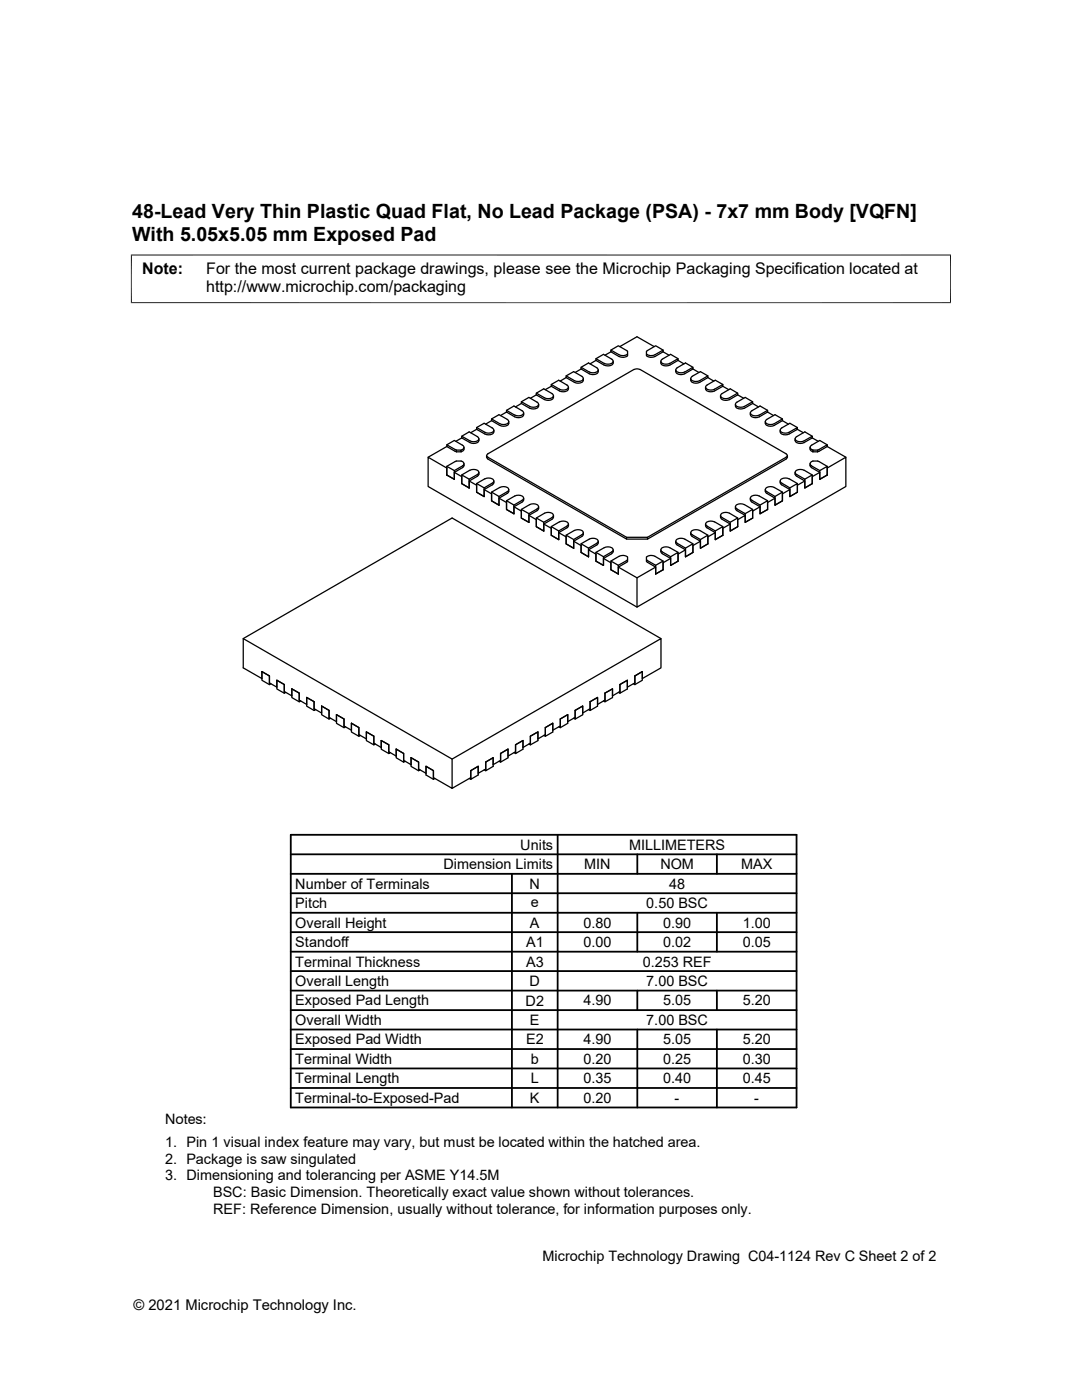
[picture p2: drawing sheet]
<svg xmlns="http://www.w3.org/2000/svg" width="216mm" height="279mm" viewBox="0 0 216 279" stroke-linecap="round" stroke-linejoin="round" font-family="sans-serif">
<g fill="none" stroke="#000" stroke-width=".25">
<path d="M107 78.5l1.6 .9a1.24 1.24 0 0 0 1.8-.4l-.2-.5-1.7-.9-1.5 .9v.3M107 78.8l1.6 1M107 78.8l-1.2 .7M110 76.7l1.6 1a1.24 1.24 0 0 0 1.8-.4l-.2-.4-1.7-1-1.5 .8v.4M110 77.1l1.6 .9a1.24 1.24 0 0 0 1.8-.4M110 77.1l-1.2 .7M110.4 79a.98 .98 0 0 1-1.4 .9l-.4-.2M113 75l1.6 1a1.24 1.24 0 0 0 1.8-.5l-.3-.4M113 75.4l1.6 .9a1.24 1.24 0 0 0 1.8-.4v-.4M113 75.4l-1.2 .7M113.4 77.3v.3M116 73.3l1.6 .9a1.24 1.24 0 0 0 1.8-.4l-.2-.3-1.8-1.1-1.4 .9v.3"/>
<path d="M116 73.6l1.6 1a1.24 1.24 0 0 0 1.8-.4v-.4M116 73.6l-1.2 .7M116.1 75.1l-1.6-.9-1.5 .8v.4M118.9 71.6l1.7 .9a1.24 1.24 0 0 0 1.7-.4l-.1-.3-1.8-1.1-1.5 .9v.3M118.9 71.9l1.7 1M118.9 71.9l-1.2 .7M121.9 69.9l1.5-.9 1.8 1.1v.9a1.53 1.53 0 0 1-1.7 .1M121.9 70.2v-.3l1.6 .9M121.9 70.2l1.6 1M121.9 70.2l-1.2 .7M122.4 72.1a.98 .98 0 0 1-1.5 .9l-.3-.1M123.7 69.2l3.4-2 3.4 2"/>
<path d="M125.2 70.7a1.53 1.53 0 0 1-1.7 .1M131.9 72.1a.86 .86 0 0 0 .3 .8 .86 .86 0 0 0 .9 .1l.5-.1M132.3 70.2l1.2 .7M132.3 70.2v-.3l-1.6 .9a1.53 1.53 0 0 1-1.7-.1M132.3 69.9l-1.5-.9-1.8 1.1v.9a1.58 1.58 0 0 0 1.7 .1M132.3 70.2l-1.6 1M135.3 71.9l1.2 .7M135.3 71.6l-1.5-.9-1.6 1a.45 .45 0 0 0-.3 .4 .45 .45 0 0 0 .3 .4l1.1 .1 2-1v.3M135.3 71.9l-1.7 1M138.1 75.1a.45 .45 0 0 0-.3 .4 .45 .45 0 0 0 .3 .5l1.2 .1 1.9-1.1v.4M138.3 73.6l1.2 .7M138.3 73.3l-1.5-.9-1.7 1a.45 .45 0 0 0-.2 .4 .45 .45 0 0 0 .2 .4l1.2 .2 2-1.1v.3"/>
<path d="M138.3 73.6l-1.7 1a1.24 1.24 0 0 1-1.7-.4l-.1-.4M140.8 77.3v.3M141.2 75.4l1.2 .7M141.2 75l-1.4-.8-1.7 .9M141.2 75.4l-1.6 .9a1.24 1.24 0 0 1-1.8-.4v-.4M143.8 79a.98 .98 0 0 0 1.4 .9l.4-.2M144.2 77.1l1.2 .7M144.2 76.7l-1.5-.8-1.6 .9a.45 .45 0 0 0-.3 .5 .45 .45 0 0 0 .3 .4l1.1 .1 2-1.1v.4M144.2 77.1l-1.6 .9a1.24 1.24 0 0 1-1.8-.4M147.2 78.8l1.2 .7M147.2 78.5l-1.5-.9-1.6 .9a.45 .45 0 0 0-.3 .5 .45 .45 0 0 0 .3 .4l1.1 .1 2-1v.3M147.2 78.8l-1.6 1"/>
<path d="M89.2 94.8v-1.4l-3.8-2.2v5.9l41.7 24.1M89.2 94.8l1.5 .9M89.2 89.1l1.9 1M89.2 93.1l1.5 .8M89.2 89.1v-.3l1.5-.9 1.7 1a.51 .51 0 0 1 .1 .6 .51 .51 0 0 1-.5 .3M89.2 89.1l-3.8 2.1M89.2 88.8l1.9 1M90.7 94.3l1.4 .8v1.4l1.5 .9M91.1 92h.9a.52 .52 0 0 1 .5 .4 .52 .52 0 0 1-.2 .6l-1.6 .9v1.8M91.1 89.8h.9v.4h-.9zM91.1 92l-1.9 1.1v1.7M92.1 87.1l1.7 .9a1.24 1.24 0 0 0 1.7-.4l-.3-.5"/>
<path d="M92.1 87.4l1.7 .9a1.24 1.24 0 0 0 1.7-.4M92.1 94.8l1.5 .8v1.8M92.1 87.4l-1.1 .7M92.6 92.5v.5l-.2 .3-1.7 1v1.4M92.6 89.3l-.1 .5-.5 .3M93.6 96l1.5 .8v1.4l1.5 .9M95.1 96.5l1.5 .9v1.7M95.1 85.7l-1.2 .7M95.1 85.3l1.7 1a1.24 1.24 0 0 0 1.7-.4l-.3-.5M95.1 85.7l1.7 .9a1.24 1.24 0 0 0 1.7-.4M95.2 94.7a.45 .45 0 0 0 .3-.4 .45 .45 0 0 0-.3-.4l-1.1-.2-2 1.1v1.7l1.5 .9M95.3 95l-1.7 1v1.4"/>
<path d="M95.3 94.7l-1.7 .9M95.3 87.1l-1.7-.9-1.5 .9v.3M95.5 94.6l-.3 .4M95.6 87.6v.3M95.6 94.3v.3M96.6 97.7l1.5 .9v1.3l1.5 .9M96.8 95.6a1.24 1.24 0 0 1 1.7 .4l-.1 .3-1.8 1.1M96.8 95.5l-1.7 1v1.7l1.5 .9M97.1 90.9v.3M97.1 91.2l.2 .4 27.7 16h4.2l27.7-16 .2-.4M98.1 98.2l1.5 .9v1.7M98.1 83.9l-1.2 .7"/>
<path d="M98.1 83.6l1.6 1a1.24 1.24 0 0 0 1.8-.5l-.3-.4-1.6-.9-1.5 .8v.3M98.1 83.9l1.6 1a1.24 1.24 0 0 0 1.8-.4v-.4M98.2 85.4l-1.6-.9-1.5 .8v.4M98.5 96.3l-.1 .4-1.8 1v1.4M98.6 85.9v.3M98.6 96v.3M99.6 99.1l1.6-1a.45 .45 0 0 0 .3-.4 .45 .45 0 0 0-.3-.4l-1.1-.1-2 1v1.7l1.5 .9M99.6 99.4l1.5 .9v1.4l1.5 .8M101.1 99.9l1.5 .9v1.7M101.1 82.2l-1.2 .7M101.1 82.2l1.6 1a1.24 1.24 0 0 0 1.8-.4M101.1 81.9l1.6 .9"/>
<path d="M101.1 82.2v-.3l1.5-.9 1.6 1a.45 .45 0 0 1 .3 .4 .45 .45 0 0 1-.3 .4l-.8 .2-.7-.2M101.5 97.7l-.2 .7-1.7 1v1.4M104 80.5l-1.2 .7M104 80.2l1.7 .9a1.24 1.24 0 0 0 1.8-.4l-.2-.4-1.8-1-1.5 .9v.3M104 80.5l1.7 .9a1.24 1.24 0 0 0 1.8-.4M104.5 99.8l-.3 .4M104.5 82.4v.4M104.5 99.4v.4M107.5 80.7v.3M146.7 80.7a.86 .86 0 0 0 .4 .8 .86 .86 0 0 0 .9 .1l.5-.2M149.7 99.4v.4M149.7 82.4v.4"/>
<path d="M149.7 99.8l.3 .4M150.2 80.5l1.2 .7M150.2 80.2l-1.5-.9-1.7 1a.45 .45 0 0 0-.3 .4 .45 .45 0 0 0 .3 .4l.8 .2 .7-.2M150.2 80.5v-.3l-1.7 .9M150.2 80.5l-1.7 1M152.7 97.7l.2 .7 1.7 1M153.2 82.2l1.1 .7M153.2 81.9l-1.5-.9-1.7 1a.45 .45 0 0 0-.3 .4 .45 .45 0 0 0 .3 .4l.8 .2 .7-.2M153.2 82.2v-.3l-1.7 .9M153.2 82.2l-1.7 1a1.24 1.24 0 0 1-1.8-.4M153.2 99.9l-1.7-.9a1.24 1.24 0 0 0-1.8 .4l.2 .4 1.8 1v1.7l1.5-.8M154.6 99.1l1.5-.9v1.7"/>
<path d="M155.7 96l.2 .7 1.7 1M156 85.4a.45 .45 0 0 0-.3 .5 .45 .45 0 0 0 .3 .4l1.1 .1 2-1.1v.4M156.1 83.9l1.2 .7M156.1 83.6l-1.5-.8-1.6 .9a.45 .45 0 0 0-.3 .4 .45 .45 0 0 0 .3 .5l1.2 .1 1.9-1.1v.3M156.1 99.9l-1.5 .9v-1.4l-1.4 .9v1.4M156.1 83.9l-1.6 1a1.24 1.24 0 0 1-1.8-.4v-.4M156.1 98.2l-1.6-.9a1.24 1.24 0 0 0-1.8 .4l.2 .3 1.7 1.1v1.7l1.5-.9M157.1 90.9v.3M157.5 95.6a1.24 1.24 0 0 0-1.8 .4l.2 .3 1.7 1.1v1.7l1.5-.9M157.5 95.5l1.6 1M157.6 97.4l1.5-.9v1.7M158.6 87.6v.3"/>
<path d="M158.6 94.3v.3M158.7 94.6l.3 .4 1.6 1M159.1 85.7l1.2 .7M159.1 85.3l-1.5-.8-1.6 .9M159.1 85.7l-1.6 .9a1.24 1.24 0 0 1-1.8-.4v-.3M159.1 98.2l-1.5 .9v-1.4l-1.5 .9v1.3M160.6 95.6l1.5-.8v1.7M161.6 92.5v.5l.3 .3 1.7 1M161.6 89.3l.1 .5 .5 .3M162.1 87.4l1.2 .7M162.1 96.5l-1.5 .9v-1.4l-1.5 .8v1.4M162.1 94.8l-1.7-.9a1.24 1.24 0 0 0-1.7 .4l.1 .3 1.8 1v1.8l1.5-.9"/>
<path d="M162.1 87.1l-1.5-.9-1.6 .9a.45 .45 0 0 0-.3 .5 .45 .45 0 0 0 .3 .4l1.1 .1 2-1v.3M162.1 87.4l-1.7 .9a1.24 1.24 0 0 1-1.7-.4M162.2 89.8h1v.4h-1zM163.6 93.9l1.5-.8v1.7M165.1 89.1l3.7 2.1M165.1 88.8l-1.5-.9-1.8 1a.51 .51 0 0 0-.1 .6 .51 .51 0 0 0 .5 .3M165.1 89.1v-.3l-1.9 1M165.1 94.8l-1.5 .9v-1.4l-1.5 .8v1.4M165.1 89.1l-1.9 1M165.1 93.1a3.2 3.2 0 0 0-2.9-1.1 .52 .52 0 0 0-.5 .4 .52 .52 0 0 0 .2 .6l1.7 .9v1.8l1.5-.9M165.1 94.8v-1.4l3.7-2.2v5.9l-41.7 24.1v-5.9l3.7-2.1v1.4M102.6 100.8l1.6-1a.45 .45 0 0 0 .3-.4 .45 .45 0 0 0-.3-.4l-1.2-.1-1.9 1v1.8l1.5 .8"/>
<path d="M102.6 101.1l1.4 .9v1.4l1.5 .8M104 101.7l1.5 .8v1.7M104.2 100.2l-1.6 .9v1.4M105.5 102.5l1.7-.9a.45 .45 0 0 0 .3-.5 .45 .45 0 0 0-.3-.4l-1.2-.1-2 1.1v1.7l1.5 .8M105.5 102.8l1.5 .9v1.4l1.5 .9M107 103.4l1.5 .8v1.8M107.5 101.5l-.2 .3-1.8 1v1.4M107.5 101.1v.4M108.5 104.6l1.5 .8v1.4l1.5 .9M110 105.1l1.5 .9v1.7M110.1 103.3a.45 .45 0 0 0 .3-.5 .45 .45 0 0 0-.3-.4l-1.1-.1-2 1.1v1.7l1.5 .9M110.2 103.3l-1.7 .9"/>
<path d="M110.4 102.8l-.1 .7-1.8 1.1v1.4M111.5 106.3l1.5 .8v1.4l1.5 .9M111.5 106l1.6-1a.45 .45 0 0 0 .3-.4 .45 .45 0 0 0-.3-.4l-1.1-.2-2 1.1v1.7l1.5 .9M113 106.8l1.5 .9v1.7M113.4 104.9l-.2 .4-1.7 1v1.4M113.4 104.6v.3M114.5 108l1.5 .9v1.4l1.4 .8M114.5 107.7l1.6-1a.45 .45 0 0 0 .3-.4 .45 .45 0 0 0-.3-.4l-1.1-.2-2 1.1v1.7l1.5 .9M116 108.5l1.4 .9v1.7M116.4 106.3l-.2 .7-1.7 1v1.4M117.4 109.7l1.5 .9v1.4l1.5 .8M117.4 109.4l1.7-1a.45 .45 0 0 0 .3-.4 .45 .45 0 0 0-.3-.4l-1.2-.1-1.9 1v1.8l1.4 .8"/>
<path d="M118.9 110.2l1.5 .9v1.7M119.4 108l-.2 .7-1.8 1v1.4M120.4 111.4l1.5 .9v1.4l1.5 .9M120.4 111.1l1.6-.9a.45 .45 0 0 0 .3-.5 .45 .45 0 0 0-.3-.4l-1.1-.1-2 1v1.8l1.5 .8M121.9 112l1.5 .8v1.8M122.4 109.7l-.1 .5-.2 .2-1.7 1v1.4M123.4 113.2l3.7 2.1M123.5 111l-1.6 1v1.7l1.5 .9M123.5 111a1.53 1.53 0 0 1 1.7 .2v.9M125 111.9l-1.6 .9M125 107.2h4.2v.4M125.2 111.7l-.2 .2"/>
<path d="M125.2 112.1l-1.8 1.1v1.4M129 112.1v-.9a1.53 1.53 0 0 1 1.7-.2l1.6 1v1.7M129 111.7l.2 .2M129 112.1l1.8 1.1M129.2 107.2l27.7-16 .2-.3-.2-.3-29.2-16.9-.8-.1-.4 .1-29.2 16.9-.2 .3 .2 .3 27.7 16v.4M129.2 111.9l1.6 .9v1.8M131.9 109.7l.1 .7 1.8 1M132.3 113.7l-1.5 .9M132.3 112l-1.5 .8M133.8 111.1l1.5-.9v1.8M134.8 108l.2 .7 1.8 1M135.3 112l-1.5 .8v-1.4l-1.5 .9v1.4"/>
<path d="M135.3 110.2l-1.7-.9a1.24 1.24 0 0 0-1.7 .4l.1 .4 1.8 1v1.7l1.5-.8M136.8 109.4l1.5-.9v1.8M137.8 106.3l.2 .7 1.8 1M138.3 108.5l-1.7-.9a1.24 1.24 0 0 0-1.7 .4l.1 .4 1.8 1v1.7l1.5-.8M138.3 110.3l-1.5 .8v-1.4l-1.5 .9v1.4M139.8 107.7l1.4-.9v1.7M140.8 104.6v.3M140.8 104.9l.2 .4 1.7 1M141.2 108.5l-1.4 .9v-1.4l-1.5 .9v1.4M141.2 106.8l-1.6-.9a1.24 1.24 0 0 0-1.8 .4l.3 .4 1.7 1v1.7l1.4-.9M142.7 106l1.5-.9v1.7M143.8 102.8l.2 .7 1.7 1.1"/>
<path d="M144.1 103.3a.45 .45 0 0 1-.3-.5 .45 .45 0 0 1 .3-.4l1.1-.1 2 1.1M144.1 103.3l1.6 .9v1.8l1.5-.9M144.2 105.1l-1.6-.9a1.24 1.24 0 0 0-1.8 .4l.2 .3 1.7 1.1v1.7l1.5-.9M144.2 106.8l-1.5 .9v-1.4l-1.5 .8v1.4M145.7 104.2l1.5-.8v1.7M146.7 101.1l.2 .7 1.8 1M147.2 105.1l-1.5 .9v-1.4l-1.5 .8v1.4M148.5 100.7a1.24 1.24 0 0 0-1.8 .4l.3 .5 1.7 .9v1.7l1.5-.8M148.5 100.7l1.7 1M148.7 102.5l1.5-.8v1.7M150 100.2l1.7 .9M150.2 103.4l-1.5 .8v-1.4l-1.5 .9v1.4"/>
<path d="M151.7 100.8l1.5-.9v1.8M153.2 101.7l-1.5 .8v-1.4l-1.5 .9v1.4M48.5 127.4l41.7 24.1v5.8l-3.7-2.1v-1.4M52.3 134l1.5 .9v1.7l.3-.1M52.3 134v1.8l1.5 .8M52.3 134l1.5 .9v1.4l1.4 .8v-1.3M55.2 135.8l1.5 .8v1.7l.3-.1M55.2 135.8v1.7l1.5 .8M55.2 135.8l1.5 .8v1.4l1.5 .9v-1.4M58.2 137.5l1.5 .8v1.8l.3-.2M58.2 137.5v1.7l1.5 .9M58.2 137.5l1.5 .8v1.4l1.5 .9v-1.4"/>
<path d="M61.2 139.2l1.5 .8v1.8l.3-.2M61.2 139.2v1.7l1.5 .9M61.2 139.2l1.5 .8v1.4l1.5 .9v-1.4M120.4 139.9l.3 .2M120.7 138.3l1.5-.8v1.7l-1.5 .9zM120.7 138.3v1.4l-1.5 .9v-1.4l-1.4 .8M123.4 138.2l.3 .1M123.7 136.6l1.5-.8v1.7l-1.5 .8zM123.7 136.6v1.4l-1.5 .9v-1.4l-1.5 .8M126.7 134.9v1.7l-.3-.1M126.7 134.9v1.4l-1.5 .8v-1.3l-1.5 .8M128.2 134v1.8l-1.5 .8"/>
<path d="M128.2 134v1.4l3.7-2.1v-5.9l-41.7 24.1M128.2 134l-1.5 .9M131.9 127.4l-41.7-24-41.7 24v5.9l3.8 2.1v-1.4M64.2 140.9l1.5 .9v1.7l.3-.2M64.2 140.9v1.7l1.5 .9M64.2 140.9l1.5 .9v1.4l1.4 .8v-1.4M67.1 142.6l1.5 .9v1.7l.3-.1M67.1 142.6v1.8l1.5 .8M67.1 142.6l1.5 .9v1.4l1.5 .8v-1.4M70.1 144.3l1.5 .9v1.7l.3-.1M70.1 144.3v1.8l1.5 .8M70.1 144.3l1.5 .9v1.4l1.5 .9v-1.4"/>
<path d="M73.1 146.1l1.5 .8v1.8l.3-.2M73.1 146.1v1.7l1.5 .9M73.1 146.1l1.5 .8v1.4l1.5 .9v-1.4M76.1 147.8l1.5 .8v1.8l.3-.2M76.1 147.8v1.7l1.5 .9M76.1 147.8l1.5 .8v1.4l1.5 .9v-1.4M79.1 149.5l1.4 .9v1.7l.3-.2M79.1 149.5v1.7l1.4 .9M79.1 149.5l1.4 .9v1.3l1.5 .9v-1.4M82 151.2l1.5 .9v1.7l.3-.2M82 151.2v1.8l1.5 .8M82 151.2l1.5 .9v1.4l1.5 .8v-1.4l1.5 .9"/>
<path d="M86.5 153.8l-1.5-.9v1.8l1.5 .8M86.5 153.8v1.7l.3-.1M93.6 155.4l.3 .1M93.9 153.8l1.5-.9v1.8l-1.5 .8zM93.9 153.8v1.4l-3.7 2.1M96.6 153.6l.3 .2M96.9 152.1l1.5-.9v1.8l-1.5 .8zM96.9 152.1v1.4l-1.5 .8v-1.4l-1.5 .9M99.6 151.9l.3 .2M99.9 150.4l1.5-.9v1.7l-1.5 .9zM99.9 150.4v1.3l-1.5 .9v-1.4l-1.5 .9M102.6 150.2l.3 .2"/>
<path d="M102.9 148.6l1.5-.8v1.7l-1.5 .9zM102.9 148.6v1.4l-1.5 .9v-1.4l-1.5 .9M105.5 148.5l.3 .2M105.8 146.9v1.4l-1.4 .9v-1.4l-1.5 .8M105.8 146.9l1.5-.8v1.7l-1.5 .9zM108.5 146.8l.3 .1M108.8 145.2l1.5-.9v1.8l-1.5 .8zM108.8 145.2v1.4l-1.5 .9v-1.4l-1.5 .8M111.5 145.1l.3 .1M111.8 143.5v1.4l-1.5 .8v-1.4l-1.5 .9M111.8 143.5l1.5-.9v1.8l-1.5 .8zM114.5 143.3l.3 .2"/>
<path d="M114.8 141.8l1.5-.9v1.7l-1.5 .9zM114.8 141.8v1.4l-1.5 .8v-1.4l-1.5 .9M117.5 141.6l.3 .2M117.8 140v1.4l-1.5 .9v-1.4l-1.5 .9M117.8 140l1.4-.8v1.7l-1.4 .9z"/>
</g>
<path d="M26.1 50.9h163.7M26.2 50.8v9.7M189.7 50.8v9.7M26.1 60.4h163.7" fill="none" stroke="#000" stroke-width=".2"/>
<g fill="none" stroke="#000" stroke-width=".36">
<path d="M58 178.3h100.9M58 174.4h100.9M58 170.5h100.9M58 166.6h100.9v54.4h-100.9zM102.2 174.4v46.6M111.3 166.6v54.4M127.2 170.5v3.9M143 170.5v3.9M58 186h100.9M58 182.2h100.9M58 197.7h100.9M58 193.8h100.9"/>
<path d="M58 189.9h100.9M127.2 182.2v7.7M127.2 197.7v3.9M143 182.2v7.7M143 197.7v3.9M58 213.2h100.9M58 205.5h100.9M58 201.6h100.9M58 209.4h100.9M58 217.1h100.9M127.2 205.5v15.5M143 205.5v15.5"/>
</g>
<g font-size="3.9">
<text x="26.4" y="43.5">48-Lead Very Thin Plastic Quad Flat, No Lead Package (PSA) - 7x7 mm Body [VQFN]</text>
<text x="26.4" y="48.1">With 5.05x5.05 mm Exposed Pad</text>
</g>
<g font-size="3.2">
<text x="28.4" y="54.7">Note:</text>
<text x="41.1" y="58.3">http://www.microchip.com/packaging</text>
<text x="41.1" y="54.7">For the most current package drawings, please see the Microchip Packaging Specification located at</text>
</g>
<g font-size="2.9">
<text x="88.5" y="173.5">Dimension Limits</text>
<text x="103.8" y="169.6">Units</text>
<text x="116.6" y="173.5">MIN</text>
<text x="125.5" y="169.6">MILLIMETERS</text>
<text x="131.8" y="173.5">NOM</text>
<text x="147.9" y="173.5">MAX</text>
<text x="58.9" y="177.4">Number of Terminals</text>
<text x="105.7" y="177.4">N</text>
<text x="133.5" y="177.4">48</text>
<text x="58.9" y="185.1">Overall Height</text>
<text x="58.9" y="181.2">Pitch</text>
<text x="105.7" y="185.1">A</text>
<text x="105.9" y="181">e</text>
<text x="116.4" y="185.1">0.80</text>
<text x="128.9" y="181.2">0.50 BSC</text>
<text x="132.3" y="185.1">0.90</text>
<text x="148.2" y="185.1">1.00</text>
<text x="58.9" y="189">Standoff</text>
<text x="105" y="189">A1</text>
<text x="116.4" y="189">0.00</text>
<text x="132.3" y="189">0.02</text>
<text x="148.2" y="189">0.05</text>
<text x="58.9" y="192.9">Terminal Thickness</text>
<text x="58.9" y="196.8">Overall Length</text>
<text x="105" y="192.9">A3</text>
<text x="105.7" y="196.8">D</text>
<text x="128.2" y="192.9">0.253 REF</text>
<text x="128.9" y="196.8">7.00 BSC</text>
<text x="58.9" y="200.7">Exposed Pad Length</text>
<text x="104.9" y="200.7">D2</text>
<text x="116.4" y="200.7">4.90</text>
<text x="132.3" y="200.7">5.05</text>
<text x="148.2" y="200.7">5.20</text>
<text x="58.9" y="204.6">Overall Width</text>
<text x="58.9" y="208.4">Exposed Pad Width</text>
<text x="105" y="208.4">E2</text>
<text x="105.7" y="204.6">E</text>
<text x="116.4" y="208.4">4.90</text>
<text x="128.9" y="204.6">7.00 BSC</text>
<text x="132.3" y="208.4">5.05</text>
<text x="148.2" y="208.4">5.20</text>
<text x="58.9" y="212.3">Terminal Width</text>
<text x="105.9" y="212.3">b</text>
<text x="116.4" y="212.3">0.20</text>
<text x="132.3" y="212.3">0.25</text>
<text x="148.2" y="212.3">0.30</text>
<text x="58.9" y="216.2">Terminal Length</text>
<text x="58.9" y="220.1">Terminal-to-Exposed-Pad</text>
<text x="105.7" y="220.1">K</text>
<text x="105.9" y="216.2">L</text>
<text x="116.4" y="216.2">0.35</text>
<text x="116.4" y="220.1">0.20</text>
<text x="132.3" y="216.2">0.40</text>
<text x="134.6" y="220.1">-</text>
<text x="148.2" y="216.2">0.45</text>
<text x="150.5" y="220.1">-</text>
<text x="32.9" y="224.4">Notes:</text>
<text x="32.9" y="229">1. Pin 1 visual index feature may vary, but must be located within the hatched area.</text>
<text x="32.9" y="232.3">2. Package is saw singulated</text>
<text x="32.9" y="235.6">3. Dimensioning and tolerancing per ASME Y14.5M</text>
<text x="42.5" y="238.9">BSC: Basic Dimension. Theoretically exact value shown without tolerances.</text>
<text x="42.5" y="242.2">REF: Reference Dimension, usually without tolerance, for information purposes only.</text>
<text x="108.2" y="251.7">Microchip Technology Drawing C04-1124 Rev C Sheet 2 of 2</text>
<text x="26.6" y="261.3">© 2021 Microchip Technology Inc.</text>
</g>
</svg>
